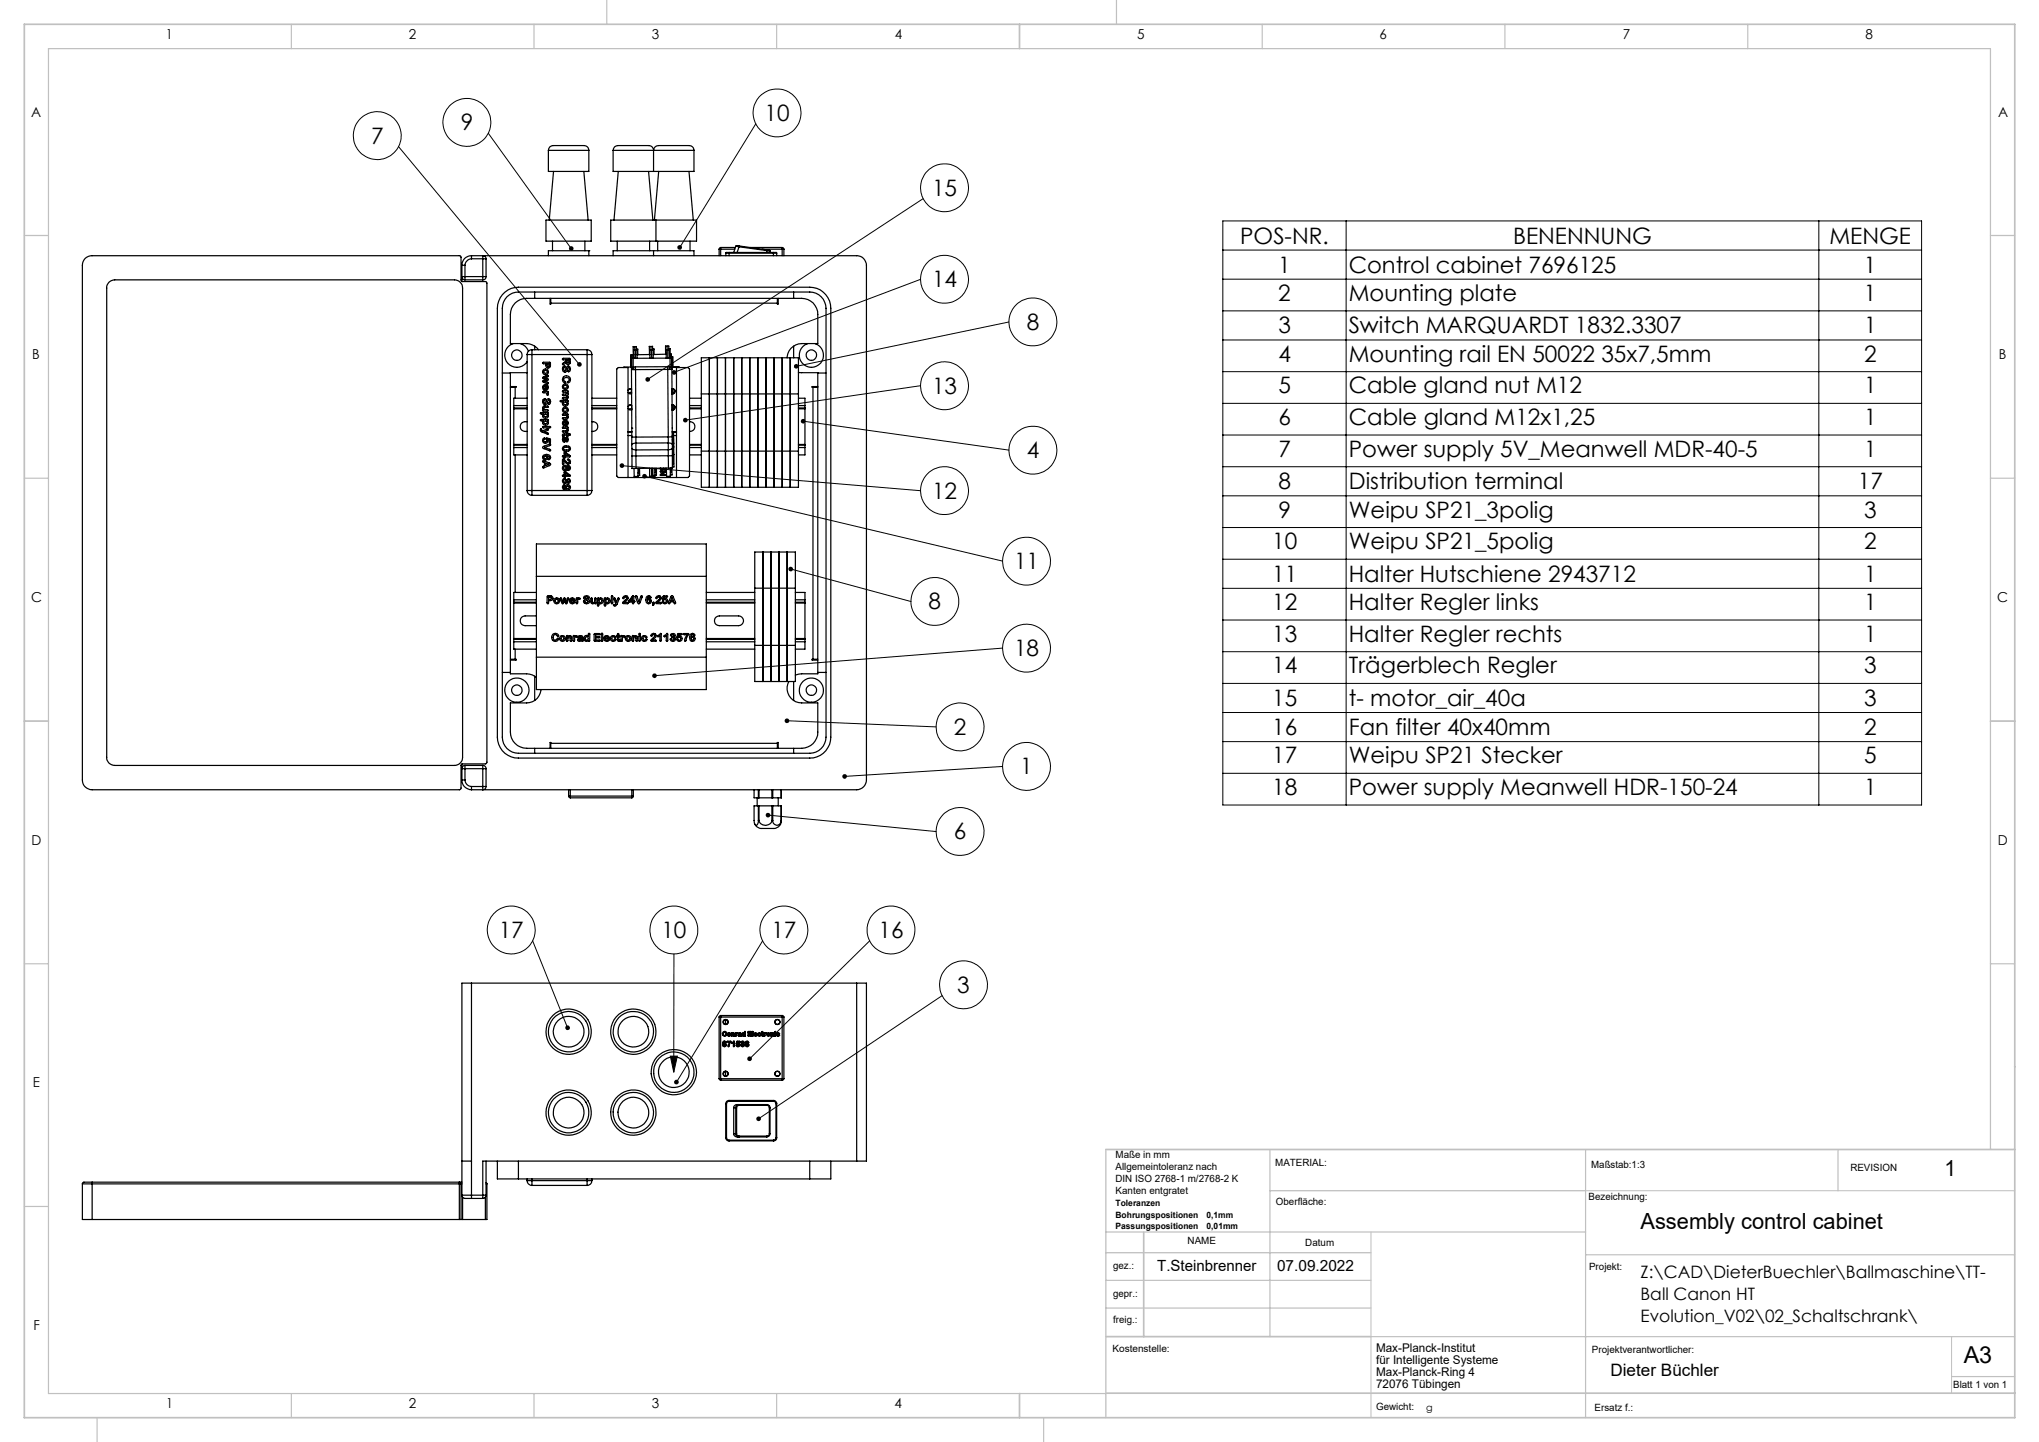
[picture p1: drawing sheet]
<svg xmlns="http://www.w3.org/2000/svg" width="420mm" height="297mm" viewBox="0 0 420 297" stroke-linecap="round" stroke-linejoin="round" font-family="sans-serif">
<path d="M282.4 253.7v38.3M326.6 245.2h88.4M402 275.3v11.6" fill="none" stroke="#c0c0c0" stroke-width=".21"/>
<g fill="none" stroke="#c0c0c0" stroke-width=".25">
<path d="M125 0v5M230 0v5M60 5v5M110 5v5M160 5v5M260 5v5M310 5v5M360 5v5M5 48.5h5M410 48.5h5M5 98.5h5M410 98.5h5"/>
<path d="M5 198.5h5M410 198.5h5M227.8 236.7v55.3M261.6 236.7v38.6M326.6 236.7v55.3M378.6 236.7v8.5M410 236.7v-226.7h-400v277h217.8M5 248.5h5M227.8 258h54.6M227.8 253.7h98.8M261.6 245.2h65M326.6 258.4h88.4"/>
<path d="M227.8 269.4h54.6M227.8 263.7h54.6M282.4 275.3h132.6M20 292v5M60 287v5M110 287v5M160 287v5M215 292v5M402 283.5h13"/>
</g>
<path d="M5 5h410v287h-410zM210 5v5M5 148.5h5M410 148.5h5M227.8 236.7h187.2M235.6 253.7v21.6M227.8 275.3h54.6M210 287v5M227.9 286.9h187.2" fill="none" stroke="#c0c0c0" stroke-width=".35"/>
<g fill="none" stroke="#000" stroke-width=".25">
<path d="M113 31a1.14 1.14 0 0 1 1.4-1h4.9a1.58 1.58 0 0 1 2 .8v.2M113 31v4.3h8.3v-4.3M113 31h8.3M114 35.3l-.9 10M120.3 35.3l.8 10M126.3 31a1.15 1.15 0 0 1 1.5-1h4.8a1.6 1.6 0 0 1 2 .8v.2M126.3 31v4.3h8.3M126.3 31h8.3M127.4 35.3l-.9 10M133.6 35.3l.9 10M134.6 31a1.22 1.22 0 0 1 1.7-1h5.2a1.1 1.1 0 0 1 1.4 1M134.6 31h8.3"/>
<path d="M134.6 31v4.3M135.7 35.3l-.9 10M141.9 35.3l.9 10M142.9 31v4.3h-8.3M17.5 53.2l.7-.4 .8-.1h75.8l.2 .2v5l.2 .1h4.9l.2 .2v98.9l-.1 .1-5.1 .2-.1 .2v4.8l-.3 .3h-75.7a1.99 1.99 0 0 1-2-2v-106.1l.1-.7zM22.4 58.1l.6-.3 .6-.2h70a1.69 1.69 0 0 1 1.7 1.7v96.7a1.69 1.69 0 0 1-1.7 1.7h-70a1.63 1.63 0 0 1-1.6-1.7v-97zM95.1 54.6h.7M95.1 54.6v3.4M95.8 57v.6M95.8 57h-.1a.29 .29 0 0 0-.4 0 .29 .29 0 0 0-.1 .4l.6 .2M95.8 57.6h3.6M95.8 54.6v2.4"/>
<path d="M95.8 57h3.6M97.1 52.7a1.93 1.93 0 0 0-2 1.9M97.1 52.7v.6M97.1 53.3a1.46 1.46 0 0 0-1.3 1.3M97.1 52.7h79.4a1.99 1.99 0 0 1 2 1.9v106.1a2.05 2.05 0 0 1-2 2h-79.4M97.1 53.3h2.3M99.4 53.3v-.1a.29 .29 0 0 1 0-.4 .29 .29 0 0 1 .4 0l.3 .5M99.4 57h.7M99.4 57v.6M99.4 53.3h.7M99.4 53.3v3.7M100.1 57a.61 .61 0 0 1-.7 .6"/>
<path d="M100.1 53.3v3.7M112.5 45.3h9.3v4.4h-9.3zM113.8 49.7v1.9M120.5 49.7v1.9M121.3 51.6h.1M121.3 51.6h-8.3v1.1M121.3 51.6v1.1M127.1 49.7v1.9M133.8 49.7v1.9M134.6 51.6h-8.3v1.1M134.6 51.6h8.3v1.1M134.6 51.6v1.1"/>
<path d="M135.1 45.3h-9.3v4.4h9.3M135.1 45.3h8.4v4.4h-8.4M135.1 45.3v4.4M135.5 49.7v1.9M142.1 49.7v1.9M148.1 51.3h.3M148.1 51.3v1.4M148.4 51v.3M148.4 51l-.3 .3M148.4 51h3M148.4 51.3v1.4M148.4 51.3h2.9"/>
<path d="M149.5 52.1h.7M149.5 52.1v.6M150.2 52h-.6l-.1 .1M150.2 52v.1M150.2 52.1v.6M150.2 52.1h9.1M150.2 52h9.1M151.6 50.7l.6 .1M151.6 50.7l-.5 1.3M152.2 50.7l-.5-.1-.1 .1M152.2 50.7v.1M152.2 50.8l5.7 .8"/>
<path d="M152.2 50.7l5.8 .8M152.2 50.8l-.4 1.2M154.5 51h6.6M157 51.3h4.1M157.9 51.6l.7 .1M157.9 51.6v.4M158 51.5l-.1 .1M158 51.5h.5l.1 .2M158.6 51.7v.3M159.3 52h.6l.1 .1M159.3 52.1h.7M159.3 52v.1"/>
<path d="M159.3 52.1v.6M160 52.1v.6M161.1 51.3h.4M161.1 51v.3M161.1 51l.4 .3M161.1 51.3v1.4M161.5 51.3v1.4M103.5 60.7a4.2 4.2 0 0 1 3.3-1.5h60a4.4 4.4 0 0 1 4.3 4.3v88.3a4.3 4.3 0 0 1-4.3 4.3h-60a4.3 4.3 0 0 1-4.4-4.3v-88.3a4.6 4.6 0 0 1 1.1-2.8zM103.5 76.8h1.6M104.4 61.1a3.3 3.3 0 0 1 2.4-1h60a3.4 3.4 0 0 1 3.3 3.4v88.3a3.4 3.4 0 0 1-3.3 3.3h-60a3.3 3.3 0 0 1-3.3-3.3v-88.3a3.4 3.4 0 0 1 .9-2.4zM105.7 70.8a2.5 2.5 0 0 0-1.2 3.9 2.5 2.5 0 0 0 4.1-.2M106.1 79.8h-1v56h1"/>
<path d="M106.1 79.8v2.2M107.2 70.8a2.28 2.28 0 0 1 1.6 1.6M108.6 73h1M108.6 73v28M108.6 76.8h-3.5v2.8h1.2v.2h-.2M109.6 72v1M109.6 72a.96 .96 0 0 0-1 1M109.6 73v28M109.6 73h11.3M109.6 72h11.3M110.1 60.1v1.4M110.1 71.3v.7"/>
<path d="M111.8 74.6l1.5 .1a.71 .71 0 0 1-.6 1.1l-.2-.2-.1-.7h-.5zM111.9 77.6l1.1-.2-.1 .2-.8 .2 .8 .2v.3l-.8 .3 .8 .2v.2l-1.1-.4v-.2l.8-.2-.8-.2zM112 79.3a.56 .56 0 0 1 .9 .2 .56 .56 0 0 1-.6 .8v-.8a.4 .4 0 0 0-.3 .3 .4 .4 0 0 0 .2 .5h-.3a.64 .64 0 0 1 .1-1zM112.1 76.4l.5-.1 .1 .4-.2 .2-.4-.1zM112.5 79.5l.2 .2v.2l-.2 .1zM112.6 74.9h.5v.5h-.4zM113.5 62.4v.2h-.2v-1.1h-4.8a3.3 3.3 0 0 0-3.4 3.3v6h3.4a3.2 3.2 0 0 1 2.4 1.2M113.5 62.4v-.9h46.6v.9M113.5 62.4h46.6M115.9 73.8l1.5 .1v1l-.6 .2-.2-.4-.7 .4v-.3l.7-.5v-.2h-.7zM116.1 77.6a.8 .8 0 0 1 1.2 0 .8 .8 0 0 1-.3 1.2l-.1-.1 .4-.5a.61 .61 0 0 0-.6-.5 .61 .61 0 0 0-.6 .5l.1 .3 .3 .2-.1 .1a.74 .74 0 0 1-.3-1.2zM116.1 75.4l.2-.1 .2 .3a.37 .37 0 0 0-.4 .3 .37 .37 0 0 0 .4 .4l.3-.8h.5a.7 .7 0 0 1-.1 1l-.1 .1a.18 .18 0 0 1-.1-.2 .18 .18 0 0 1 .2-.2l.1-.2-.2-.3-.5 .9h-.5a.74 .74 0 0 1 0-1.2z"/>
<path d="M116.8 74.1h.4l-.1 .7-.3-.1zM120.9 73h1M120.9 72v1M120.9 72a.96 .96 0 0 1 1 1M120.9 73v28M121.9 73v28M130 75.3v.3M130.1 73.8v2.2M130.1 76.1v12.1M130.1 75.6h-1.6v.1M130.1 76.1h.5M130.3 73.1h-.3l.1 2.2"/>
<path d="M130.3 73.1v.7M130.4 75.6l.2 .5M130.4 75.6l-.3 .5M130.4 73.8h-.3v2.3M130.4 73.8v1.8M130.5 72.1l.1 1.7M130.5 72.1h.4M130.6 73.1h-.3M130.6 76.1h.3M130.7 71.4h-.3l.1 1.7M130.7 71.4h.4v.7M130.7 71.4l.1 .7"/>
<path d="M130.9 75.6v.5M130.9 72.1h.3M130.9 75.6h-.5M130.9 72.1v1.7M130.9 76.1l.1 13.9M131.1 71.9h.3M131.2 72.1v1.7M131.4 71.9v1.2M133.7 71.3l.1 1.8M133.7 71.4h.4M133.9 73l-2.7 .1M134.1 71.4l.3-.1v.8"/>
<path d="M134.1 71.4v.7M134.2 72.1h.3v1.7M134.2 72.1h-.3v1.7M134.2 72.1v1.7M134.4 71.9h.3M134.7 71.9v1.1M137.2 73h-2.7M137.4 71.3h-.3v1.7M137.4 71.3h.4v.8M137.4 71.3v.8M137.5 72.1h-.3v1.7M137.5 72.1h.4v1.7"/>
<path d="M137.5 75.5v.6M137.5 76.1h.4M137.5 75.5l.5 .1M137.5 76.1h-6.6M137.5 76.1l.2 13.9M137.5 75.5l-6.6 .1M137.5 72.1v1.7M137.9 76.1h.5M138 73.8h.3M138 73.8v1.8M138 73.8h-7.6M138 71.8l.1 1.2"/>
<path d="M138 71.8l-.3 .1M138 75.6l-.1 .5M138 75.6l.4 .5M138.2 73h-.3v.8M138.2 73l.1 .8zM138.3 73.5h.2M138.3 73.8l.2 16.2M138.3 73.8l.1 2.3M138.4 75.5l.1 .1M138.4 75.6h1.5v.1M138.4 75.6h1.5M138.5 73.5l.1 2.1"/>
<path d="M138.5 73.5v2.1M144.5 73.7h20v26.7h-20zM146.1 73.7v26.7M147.8 73.7v26.7M149.4 73.7v26.7M151.1 73.7v26.7M152.8 73.7v26.7M154.4 73.7v26.7M156.1 73.7v26.7M157.8 73.7v26.7M159.5 73.7v26.7M160.1 62.4v.2h.2v-1.1h4.8a3.3 3.3 0 0 1 3.4 3.3v6h-3.4a3 3 0 0 0-3 2.9"/>
<path d="M161.1 73.7v26.7M162.8 73.7v26.7M163.5 60.1v1.4M163.5 71.3v2.4M164.5 76.7l4 .1v2.8h-1.2v.2h.2M166.3 70.8a2.52 2.52 0 0 0-1.2 3.8 2.52 2.52 0 0 0 4.1 0 2.52 2.52 0 0 0-1.3-3.8M167.5 79.8h1v56h-1M167.5 79.8v56M168.5 76.8h1.6M105.8 83.5v.5M105.8 91.7v.5M105.8 84v.2"/>
<path d="M105.8 91.5v.2M105.8 84h2.8M105.8 91.7h2.8M105.8 92.2v1.5h2.8M105.8 84.2v7.3M105.8 83.5h2.8M105.8 92.2h2.8M105.8 84.2h2.8M105.8 91.5h2.8M106.1 93.7v28.3M108.6 86.9a1.07 1.07 0 0 0-1.4 1 1.07 1.07 0 0 0 1.4 1M108.6 82h-2.8v1.5"/>
<path d="M111.3 86.5l1.6-.1a.16 .16 0 0 1 .1 .2 .16 .16 0 0 1-.3 .1 .57 .57 0 0 1-.2 .9 .57 .57 0 0 1-.7-.7l.2-.2h-.6zM111.3 85.1l1.6-.1a.16 .16 0 0 1 .1 .2 .16 .16 0 0 1-.3 .1 .56 .56 0 0 1-.3 .9 .56 .56 0 0 1-.6-.7l.2-.2h-.6zM111.3 88.4l.2-.1 .1 .3 .2 .1 1.1-.4v.3l-.8 .3 .8 .3 .1 .2h-.3l-1.2-.5-.2-.2zM111.8 92l1.5-.5v.3l-1.2 .4 1.3 .4a.16 .16 0 0 1 0 .2 .16 .16 0 0 1-.3 0l-1.3-.5zM111.8 87.8h1.5l.1 .2-1.5 .1zM111.8 80.6h1.1l-.1 .3 .2 .2-.1 .3-.2-.1v-.1a.67 .67 0 0 0-.9-.3zM111.9 82.3l.4-.2 .1 .2a.36 .36 0 0 0-.4 .4 .36 .36 0 0 0 .4 .3l.3-.7 .5-.1a.74 .74 0 0 1-.1 1.1l-.2-.2a.37 .37 0 0 0 .3-.3 .37 .37 0 0 0-.2-.4l-.2 .4a.5 .5 0 0 1-.3 .5 .5 .5 0 0 1-.6-.2l-.1-.4zM111.9 94.9l1.4 .6 .1 .2-1.6 .6v-.2l.3-.1v-.7l-.3-.1zM111.9 90.3l.3-.1 .1 .2a.34 .34 0 0 0-.3 .2 .34 .34 0 0 0 .1 .4h.2a.4 .4 0 0 0 .3-.3 .4 .4 0 0 0-.1-.4l.9 .1-.1 .9-.2-.2v-.5l-.3-.1a.56 .56 0 0 1-.6 .8 .56 .56 0 0 1-.3-1zM111.9 93.8a.94 .94 0 0 1 1.5 .4l-.2 .4-.2 .1v-.2a.24 .24 0 0 0 .2-.2 .24 .24 0 0 0-.1-.3l-.5-.1a.53 .53 0 0 1-.1 .8 .53 .53 0 0 1-.7-.2 .53 .53 0 0 1 .1-.7zM111.9 83.7h1l.1 .2-.9 .1-.1 .2 .1 .2h.7l.2 .2-1.2 .1v-.2l.2-.1-.2-.4zM111.9 84.4h.1"/>
<path d="M112.1 86.8l.6 .1a.34 .34 0 0 1-.4 .4 .34 .34 0 0 1-.2-.5zM112.4 95.4l.7 .2-.7 .3zM115.4 82.5h1.6l.1 .2-.3 .1a.53 .53 0 0 1 0 .7 .53 .53 0 0 1-.7 0 .53 .53 0 0 1 0-.7h-.6zM115.9 94.6a.87 .87 0 0 1 .9 .6 .26 .26 0 0 0 .4 .1 .26 .26 0 0 0-.1-.4l-.2-.3a.51 .51 0 0 1 .6 .6 .51 .51 0 0 1-.8 .3l-.6-.6v.7h-.2zM115.9 80.5h1.2l-.2 .2 .2 .4-.2 .4 .2 .3-.2 .4-1-.1v-.2l.9-.1v-.1l-.1-.2-.8-.1v-.2l.9-.1v-.1v-.2l-.9-.1zM115.9 85.3h1.2l-.3 .2a.49 .49 0 0 1 .1 .7l-.2 .1-.8-.1 .1-.2h.7a.27 .27 0 0 0 .1-.4 .27 .27 0 0 0-.4-.1h-.5zM115.9 87.9l1.1 .1 .1 .1-.3 .1a.49 .49 0 0 1 .1 .8l-1-.1v-.2h.8a.28 .28 0 0 0 .1-.4 .28 .28 0 0 0-.4-.1h-.5zM116 92.1a.96 .96 0 0 1 1.5 .3 .89 .89 0 0 1-.8 .6 .89 .89 0 0 1-.8-.6zM116 96l.5-.2 .2 .3a.45 .45 0 0 1 .7 0 .45 .45 0 0 1 0 .6 .45 .45 0 0 1-.7 0 .5 .5 0 0 1-.7 .2 .5 .5 0 0 1-.1-.7zM116 98.7l.3-.2 .1 .1-.3 .3a.3 .3 0 0 0 .3 .4 .3 .3 0 0 0 .2-.4h.2a.24 .24 0 0 0 .1 .3 .24 .24 0 0 0 .3 0 .24 .24 0 0 0 0-.4l-.2-.1 .1-.1 .3 .2v.6l-.3 .2-.3-.2a.53 .53 0 0 1-.8 0 .53 .53 0 0 1 0-.7zM116 90.1l.2-.1 .1 .2a.28 .28 0 0 0-.2 .3 .28 .28 0 0 0 .1 .3l.3-.6 .2-.2a.52 .52 0 0 1 .4 .5 .52 .52 0 0 1-.4 .5l.1-.7-.4 .7h-.3a.64 .64 0 0 1-.1-.9zM116.1 99.9l.2 .1-.2 .5 .5 .1a.54 .54 0 0 1 .2-.7 .54 .54 0 0 1 .7 .2 .54 .54 0 0 1-.3 .8l-.5 .1a.63 .63 0 0 1-.7-.3 .63 .63 0 0 1 .1-.8z"/>
<path d="M116.1 86.7a.57 .57 0 0 1 .9 .2 .57 .57 0 0 1-.6 .7v-.7a.4 .4 0 0 0-.3 .3 .4 .4 0 0 0 .2 .4h-.3a.64 .64 0 0 1 .1-.9zM116.1 92.2l1-.1 .2 .3a.78 .78 0 0 1-1.2 0zM116.2 84.2h.5l.1 .3-.3 .2h-.3l-.1-.3zM116.2 97.2l.3-.1 .9 .8v.2h-.9l-.2 .3-.1-.3h-.3v-.2h.3zM116.2 93.1h.3l.8 .7 .2 .2-1 .2-.2 .2-.1-.3h-.3v-.2l.3-.1zM116.5 93.4l.6 .4h-.6zM116.5 94.1v.1M116.5 97.4l.6 .5h-.6zM116.6 86.9l.2 .2-.1 .3h-.1zM116.8 89.3l.1-.1 .2 .1M116.8 89.4h-.8a.35 .35 0 0 0 0 .6l.1-.4h.7l.1 .3a.32 .32 0 0 1 .5-.3l.1-.2h-.4M116.8 89.3v.1"/>
<path d="M116.9 80.7h.1M117.1 89.3v.1M121.9 86.9a1.02 1.02 0 0 1 1.2 1 1.02 1.02 0 0 1-1.2 1M121.9 84h5.1M121.9 91.7h5.1M121.9 93.7h5.1M121.9 82h5.1M121.9 83.5h5.1M121.9 92.2h5.1M121.9 84.2h5.1M121.9 91.5h5.1M129.4 80.8a.51 .51 0 0 0 .7 .3"/>
<path d="M129.4 88.9h.7M129.4 89.7h.7M129.4 89h.8M129.4 98.4v-22.7h-2l-.4 .3v22l.4 .4h14.3l.3-.4v-22l-.3-.3h-2.4v22.7M129.5 80.2l.6-.1a.54 .54 0 0 0-.7 .3zM130.1 80.1v1M130.1 83.5v-.1a.52 .52 0 0 0-.7 .3M130.1 83.5v.9a.54 .54 0 0 1-.7-.3M130.1 80.9h-.5l-.1 .1M130.1 83.5a.52 .52 0 0 0-.7 .3M130.1 91.6l.1 .8M130.1 90h.9"/>
<path d="M130.1 90v1.6M130.1 88.2h.1M130.1 84.2l-.6 .1M130.1 88.2v1.8M130.2 92.4l.2 .2 .6 .1M130.2 92.4v1.5M130.2 95.8v.7h.8M130.2 93.9v1.8M130.6 96.5v1.6h.8v-1.6M130.7 98.1v.3M131 91.3l-.6 .1-.3 .2M131 91.3v1.4"/>
<path d="M131 90v1.3M131 92.7v1.2M131 93.9h-.8M131 93.9v2.6M131.6 96.4v1h-.2M131.7 96.4l.1 1.5h-.4M133.8 96.4v1.7h.4v-1.7M134.2 97.9h.3M134.4 96.4v1h-.2M134.5 96.4v1.7h.4v-1.7M135 96.4v.9h-.1M135.2 96.4v1.5h-.4"/>
<path d="M136 96.4a.39 .39 0 0 0 .3 .4 .39 .39 0 0 0 .5-.3M136 97h1.1v.3l-.7 .5h.7l.1 .1h-1.2l.1-.3 .7-.4h-.7zM136.1 96.4l.3 .2 .2-.2M137 96.4l.1 .4 .1-.4M137.3 96.4v1.7h.8M137.7 91.2v1.4M137.7 91.2l.6 .1 .2 .2M137.7 90v1.2M137.7 93.9h.8M137.7 92.6v1.3M137.7 91.2l-6.7 .1M137.7 92.6l-6.7 .1"/>
<path d="M137.7 90h-6.7M137.7 93.9h-6.7M137.7 93.9v2.5M137.7 96.4h.8M137.7 96.4l-6.7 .1M138.1 96.4l-.1 2M138.2 96.4l.1 .9h-.2M138.4 96.4v1.4h-.3M138.4 80.1h.1a.49 .49 0 0 1 .6 .5M138.4 83.4l.5 .2 .2 .3M138.4 83.4h.1a.49 .49 0 0 1 .6 .6M138.5 90h-.8"/>
<path d="M138.5 90v1.5M138.5 89.7h.2M138.5 90.6l.1 .1M138.5 83.4v1.1M138.5 88.9h.8M138.5 89h.8M138.5 96.2h.3M138.5 95.6h.1M138.5 92.3l-.2 .2-.6 .1M138.5 91.5v.8M138.5 92.3v1.6M138.5 93.6h.3"/>
<path d="M138.5 93.9v1.8M138.5 95.8v.7M138.5 89l.1 1.7M138.6 90.7v.8M138.6 91.5v3.4M138.6 91.1l.2 .2M138.6 91.5l-.1 .1M138.6 80.9l.3 .1M138.6 80.1v1M138.6 95v.7M138.7 84.2l.2 .1M138.7 83.5v1"/>
<path d="M138.7 89.7l.1 1.6M138.7 89v.7M138.7 89.7h.6M138.8 91.3v.7M138.8 92v1.6M138.8 92l-.2 .2M138.8 93.6v1.8M138.8 95.5v.7M139.1 80.6a.51 .51 0 0 1-.7 .5M139.1 83.9a.51 .51 0 0 1-.7 .6M139.1 80.6l-.2-.3-.5-.2v1M142 86.9a1.01 1.01 0 0 1 1.1 1 1.01 1.01 0 0 1-1.1 1"/>
<path d="M142 84h2.5M142 91.7h2.5M142 93.7h2.5M142 82h2.5M142 83.5h2.5M142 92.2h2.5M142 84.2h2.5M142 91.5h2.5M144.5 81.1h20M144.5 92.9h20M164.5 84h1.3M164.5 91.7h1.3"/>
<path d="M164.5 82h1.3v1.5M164.5 83.5h1.3M164.5 92.2h1.3M164.5 84.2h1.3M164.5 91.5h1.3M165.8 83.5v.5M165.8 91.7v.5M165.8 84v.2M165.8 91.5v.2M165.8 92.2v1.5h-1.3M165.8 84.2v7.3M108.6 101h1"/>
<path d="M108.6 101a.96 .96 0 0 0 1 1M109.6 101v1M109.6 101h11.3M109.6 102h11.3M110.5 118.7h35M110.5 112h35v30h-35zM120.9 101h1M120.9 101v1M121.9 101a.96 .96 0 0 1-1 1M155.5 113.7h8.3v26.7h-8.3zM157.2 113.7v26.7M158.8 113.7v26.7"/>
<path d="M160.5 113.7v26.7M162.1 113.7v26.7M103.5 138.5h1.6M105.8 131.7v.5M105.8 123.5v.5M105.8 124v.2M105.8 131.5v.2M105.8 124h4.7M105.8 124.2v7.3M105.8 132.2v1.5h4.7M105.8 131.7h4.7M105.8 132.2h4.7"/>
<path d="M105.8 123.5h4.7M105.8 124.2h4.7M105.8 131.5h4.7M106.1 135.8h.2v.2h-1.2v2.8h3.4a2.94 2.94 0 0 1 2 .8M106.1 133.7v2.1M110.1 139.3v5M110.5 126.9h-2.3a1.01 1.01 0 0 0-1 1 1.01 1.01 0 0 0 1 1h2.3M110.5 135.4h35M110.5 122h-4.7v1.5M112.7 122.8l.6-.1a.5 .5 0 0 1 .6 .3 .5 .5 0 0 1-.2 .6l-.7 .1v.6h-.3zM113 123h.2a.25 .25 0 0 1 .4 .1 .25 .25 0 0 1-.1 .3l-.5 .1zM113.9 130.6a.6 .6 0 0 1 .7-.2 .6 .6 0 0 1 .4 .7h-.1a.47 .47 0 0 0-.4-.4 .47 .47 0 0 0-.5 .2 .65 .65 0 0 0 .4 1l.3-.1 .2-.4 .1 .1a.72 .72 0 0 1-.8 .6 .72 .72 0 0 1-.6-.8z"/>
<path d="M114.4 123.5l.3-.1 .2 .1-.1 .6-.3-.1zM115.5 123.2h.1l.3 .8 .2-.8h.3l.2 .8 .3-.8h.2v.2l-.3 .9h-.3l-.2-.8-.3 .8h-.2zM116.7 130.9h.2v.2a.46 .46 0 0 1 .5-.2 .46 .46 0 0 1 .4 .4l-.1 .8-.2-.1-.1-.8-.1-.1-.3 .2-.2 .8-.1-.2zM117.5 123.3a.52 .52 0 0 1 .6-.1 .52 .52 0 0 1 .3 .6h-.8a.42 .42 0 0 0 .3 .3 .42 .42 0 0 0 .5-.2v.1a.62 .62 0 0 1-.9 .2 .62 .62 0 0 1 0-.9zM117.7 123.5l.3-.1 .1 .2h-.5zM118.1 130.9h.1l.2 .2 .1-.2 .4 .1-.1 .2h-.4l-.2 .9-.2-.2zM118.7 123.2h.3v.1l.2-.1 .3 .1-.4 .2-.2 .9-.2-.2zM119.1 131.1l.1-.2a.56 .56 0 0 1 .9 .3l-.1 .9-.2-.2-.5 .2-.2-.1a.46 .46 0 0 1 0-.5 .46 .46 0 0 1 .6-.1l.1-.1a.3 .3 0 0 0-.3-.2 .3 .3 0 0 0-.3 .2h-.2zM119.3 131.7l.5-.2-.2 .4h-.3zM120.3 122.8l.5-.1a.45 .45 0 0 1 .6 .5h-.2a.34 .34 0 0 0-.3-.3 .34 .34 0 0 0-.4 .3l.4 .1a.52 .52 0 0 1 .5 .4 .52 .52 0 0 1-.2 .6 .69 .69 0 0 1-1-.4l.1-.2a.42 .42 0 0 0 .4 .4 .42 .42 0 0 0 .4-.3l-.7-.4-.2-.3zM120.4 131a.48 .48 0 0 1 .8 .1v-.6h.2v1.6l-.2-.2a.47 .47 0 0 1-.8 0zM120.7 131.2h.3l.1 .2-.1 .4-.2 .1-.2-.2z"/>
<path d="M121.7 123.2h.3v.8l.2 .1 .2-.1 .1-.8h.3v1l-.2 .2-.1-.3-.2 .2a.4 .4 0 0 1-.4 0 .4 .4 0 0 1-.2-.4zM122.4 130.6h1.2l-.2 .1h-.7v.4l.8 .1v.2h-.8v.4h.8v.3l-1.1-.1zM122.5 124.1v.1M123.1 123.2h.2l.1 .2a.53 .53 0 0 1 .7 0 .53 .53 0 0 1 0 .7 .53 .53 0 0 1-.7 0l-.1 .6-.2 .1zM123.5 123.4h.2a.38 .38 0 0 1 .2 .4 .38 .38 0 0 1-.4 .3l-.1-.3zM123.9 130.5h.2v1.5l-.1 .1-.1-.1zM124.5 123.2h.2l.1 .2a.53 .53 0 0 1 .7 0 .53 .53 0 0 1 0 .7 .53 .53 0 0 1-.7 0v.6l-.2 .1zM124.6 131a.52 .52 0 0 1 .6-.1 .52 .52 0 0 1 .2 .6h-.7a.5 .5 0 0 0 .8 .2v.1a.61 .61 0 0 1-.9 .2 .61 .61 0 0 1 0-1zM124.7 131.2l.4-.1 .1 .3h-.5zM124.9 123.4h.2a.38 .38 0 0 1 .2 .4 .38 .38 0 0 1-.3 .3l-.2-.3zM125.9 131a.45 .45 0 0 1 .6-.1 .45 .45 0 0 1 .3 .5l-.5-.3-.1 .1-.2 .3a.36 .36 0 0 0 .3 .4 .36 .36 0 0 0 .4-.3l.2 .1a.6 .6 0 0 1-1 .3 .6 .6 0 0 1 0-1zM126 122.7l.2 .2-.1 1.5-.2-.2z"/>
<path d="M126.5 123.2h.2l.3 .8 .3-.8a.16 .16 0 0 1 .2 0 .16 .16 0 0 1 0 .2l-.4 1.1a.43 .43 0 0 1-.3 .3 .43 .43 0 0 1-.4-.1l.4-.2v-.1zM126.5 124.6h.1M127.2 130.5h.2l.1 .4 .2 .1-.2 .2v.6l.3 .1-.1 .2-.5-.1v-.9h-.2l.2-.2zM128 130.9h.2v.2l.2-.2 .3 .1v.2h-.2a.65 .65 0 0 0-.3 .8h-.3zM128.4 122.9a.54 .54 0 0 1 .8-.1 .54 .54 0 0 1-.1 .9l-.4 .4h.7v.2h-1a.55 .55 0 0 1 .4-.7l.2-.2a.27 .27 0 0 0 0-.4 .27 .27 0 0 0-.4 0l-.2 .3zM130.3 122.8h.2l.1 1h.2l-.3 .2v.4l-.2-.1v-.3h-.7l-.1-.2zM130.3 130.9h.2v.2a.48 .48 0 0 1 .7 0v1l-.2-.2v-.7l-.3-.1-.2 .2v.6l-.1 .2-.2-.2zM130.3 123.1v.7h-.5zM130.9 122.8l.3-.1 .4 1.3 .4-1.3 .3 .1-.6 1.6-.3-.2zM131.7 130.9l.2 .1v.9l-.2 .2-.1-.2zM132.3 131a.47 .47 0 0 1 .6-.2 .47 .47 0 0 1 .3 .6l-.5-.3-.2 .2-.1 .2a.36 .36 0 0 0 .3 .4 .36 .36 0 0 0 .4-.3l.2 .1a.61 .61 0 0 1-.9 .3 .61 .61 0 0 1-.1-1zM133.3 122.8l.5-.1 .3 .4-.2 .1a.25 .25 0 0 0-.2-.3 .25 .25 0 0 0-.3 .1l-.1 .5a.52 .52 0 0 1 .9 .3 .52 .52 0 0 1-.8 .5l-.2-.1a1.12 1.12 0 0 1 .1-1.4z"/>
<path d="M134.1 130.7a.55 .55 0 0 1 .8-.2 .55 .55 0 0 1 .2 .7l-.7 .6h.7v.3h-.9a.54 .54 0 0 1 .4-.8l.2-.2a.25 .25 0 0 0 0-.4 .25 .25 0 0 0-.4 .1l-.2 .3zM134.4 124.1a.25 .25 0 0 1 .4 .2 .25 .25 0 0 1-.4 .3l.2-.2zM135.2 122.9a.54 .54 0 0 1 .8-.1 .54 .54 0 0 1-.1 .9l-.4 .4h.7v.2h-1a.54 .54 0 0 1 .4-.7l.2-.2a.27 .27 0 0 0 0-.4 .27 .27 0 0 0-.4 0l-.2 .3zM135.4 130.9l.6-.4h.2l-.1 1.6-.2-.1v-1.1l-.4 .3zM136.6 122.8h.9l-.1 .2h-.6v.3a.54 .54 0 0 1 .7 .4 .54 .54 0 0 1-.4 .7 .54 .54 0 0 1-.6-.5l.1-.1a.32 .32 0 0 0 .4 .4 .32 .32 0 0 0 .2-.5 .32 .32 0 0 0-.5-.1l-.2-.1zM136.8 130.9l.6-.4h.1v1.6l-.3-.2 .1-1-.4 .3zM138.2 130.6l.1-.1a.5 .5 0 0 1 .8 .4l-.2 .3a.5 .5 0 0 1 0 .9 .5 .5 0 0 1-.8-.6l.3 .3a.3 .3 0 0 0 .5-.3 .3 .3 0 0 0-.5-.2v-.2a.25 .25 0 0 0 .3-.1 .25 .25 0 0 0 0-.3l-.6 .2zM138.3 122.8h.3l.6 1.3-.1 .3h-.2l-.2-.4h-.6l-.2 .4-.2-.2zM138.4 123l.3 .7h-.5zM139.6 130.6h.9l-.2 .1h-.5l-.1 .4a.53 .53 0 0 1 .8 .3 .53 .53 0 0 1-.4 .7 .53 .53 0 0 1-.6-.5h.1a.34 .34 0 0 0 .2 .3 .34 .34 0 0 0 .4-.1v-.3a.4 .4 0 0 0-.3-.3 .4 .4 0 0 0-.4 .2l-.1-.1zM140.8 130.5h1l.1 .1-.6 1.4h-.3a1.63 1.63 0 0 1 .5-1.3h-.7zM142.2 130.6l.6-.1 .3 .3-.2 .1a.24 .24 0 0 0-.2-.2 .24 .24 0 0 0-.2 .1l-.2 .4a.53 .53 0 0 1 .8 .1 .53 .53 0 0 1-.1 .8 .53 .53 0 0 1-.8-.1 1.17 1.17 0 0 1 0-1.4z"/>
<path d="M145.5 124h10M145.5 131.7h10M145.5 122h10M145.5 133.7h10M145.5 132.2h10M145.5 123.5h10M145.5 124.2h10M145.5 131.5h10M147.5 127.1l.7-.2h4a1.01 1.01 0 0 1 1 1 1.01 1.01 0 0 1-1 1h-4a1 1 0 0 1-1-.7 1 1 0 0 1 .3-1.1zM155.5 132.9h8.3M155.5 121.1h8.3M163.8 124h2"/>
<path d="M163.8 122h2v1.5M163.8 131.7h2M163.8 132.2h2M163.8 123.5h2M163.8 124.2h2M163.8 131.5h2M165.8 131.7v.5M165.8 123.5v.5M165.8 124v.2M165.8 131.5v.2M165.8 124.2v7.3M165.8 132.2v1.5h-2"/>
<path d="M167.5 135.8h-.2v.2h1.2v2.8h-3.4l-1.3 .3M168.5 138.5h1.6M95.1 157.4v3.3M95.8 157.7v.6M95.8 157.7a.48 .48 0 0 0-.6 .6h.6M95.8 157.7h3.6M95.8 158.3v2.4M95.8 158.3h3.6M99.4 157.7v.6M99.4 157.7a.66 .66 0 0 1 .7 .6M99.4 158.3h.7M99.4 158.3v3.7"/>
<path d="M100.1 158.3v3.7M110.1 154.1v1M111.4 142a2.95 2.95 0 0 1-2.9 2.8h-3.4v6a3.4 3.4 0 0 0 3.4 3.3h4.8v-1.2h.2v.2M113.5 153.1v1h46.6v-1M113.5 153.1h46.6M162.5 140.4a3 3 0 0 0 2.6 4.4h3.4v6a3.3 3.3 0 0 1-3.4 3.3h-4.8v-1.2h-.2v.2M163.5 140.4v3.9M163.5 154.1v1M95.1 160.7h.7M95.1 160.7a1.99 1.99 0 0 0 2 2M95.8 160.7a1.39 1.39 0 0 0 1.3 1.3M97.1 162v.7"/>
<path d="M97.1 162h2.3M99.4 162v.1a.31 .31 0 0 0 0 .3 .31 .31 0 0 0 .2 .2l.3-.1 .2-.5M99.4 162h.7M117.1 164h.4M117.1 164l.4 .3M117.1 162.7v1.3M117.5 164v.3M117.5 162.7v1.3M117.5 164h12.6M117.5 164.3h12.6M130.1 164v.3M130.1 164h.4"/>
<path d="M130.1 162.7v1.3M130.5 164l-.1 .2-.3 .1M130.5 162.7v1.3M155.3 162.7v1.6h.9M156 164.3v1.7M156.2 166h-.9l.1 3.3a.55 .55 0 0 0 .5 .7l.2-.5 .1-.5M156.2 169h.2M156.2 166h.2M156.2 164.3h.2M156.2 162.7v1.6M156.2 166v3M156.4 169a1.37 1.37 0 0 0 1.3 1 1.37 1.37 0 0 0 1.3-1"/>
<path d="M156.4 164.3h2.6M156.4 166h2.6M156.4 162.7v1.6M156.4 166v3M159 169h.2M159 164.3h.2M159 166h.2M159 162.7v1.6M159 166v3M159.2 169a.87 .87 0 0 0 .8 1 .87 .87 0 0 0 .9-1M159.2 164.3h1.7M159.2 166h1.7"/>
<path d="M159.2 162.7v1.6M159.2 166v3M160.3 164.3v1.7M160.9 169h.1M160.9 164.3h.1M160.9 166h.1M160.9 162.7v1.6M160.9 166v3M160.9 169a1.85 1.85 0 0 1-2.4 1.6h-1.1a1.72 1.72 0 0 1-1.9-.9M97.1 202.5h-2v43.7M97.1 202.5v43.7M97.1 202.5h79.4"/>
<path d="M148.1 209.5h.3M148.1 209.5v12.7M148.4 209.2l-.3 .3M148.4 209.2v.3M148.4 209.5v12.7M148.4 209.5h12.7M148.4 209.2h12.7M149 212.5a.35 .35 0 0 1 .4-.1 .35 .35 0 0 1 .2 .4h-.1a.27 .27 0 0 0-.2-.2 .27 .27 0 0 0-.3 .1v.2a.33 .33 0 0 0 .3 .3 .33 .33 0 0 0 .3-.2 .47 .47 0 0 1-.7 .3 .47 .47 0 0 1 .1-.8zM149 214.5a.33 .33 0 0 1 .5 0 .33 .33 0 0 1-.1 .5 .34 .34 0 0 1 .1 .5 .34 .34 0 0 1-.5 0l-.2-.1 .2-.4-.1-.2zM149.4 210v1M149.8 214.5h.8l-.4 .7a.21 .21 0 0 1 0 .3 .21 .21 0 0 1-.2 0l.3-.9h-.5zM150.7 212.7l.6 .1-.1 .6-.2-.6-.2 .2v.4h-.1z"/>
<path d="M150.7 214.8l.5-.4 .1 .1-.1 1.1-.1-.1v-.7l-.3 .1zM151.6 212.7l.1 .1 .1-.1 .2 .1-.3 .1-.1 .5h-.1zM151.8 214.5h.6l-.1 .1h-.4v.3a.38 .38 0 0 1 .5 .2 .38 .38 0 0 1-.3 .5 .38 .38 0 0 1-.4-.4l.1 .1a.24 .24 0 0 0 .4 0 .24 .24 0 0 0-.1-.4 .24 .24 0 0 0-.3 .2l-.1-.2zM152.1 212.8h.1a.46 .46 0 0 1 .4 .1 .46 .46 0 0 1 .1 .5h-.6a.3 .3 0 0 1 .1-.4 .3 .3 0 0 1 .3 0l-.1-.2-.3 .2zM152.2 213.2l.3-.1-.1 .2zM152.5 213.1h.1M152.6 214.6l.5-.1 .2 .1-.1 .3a.35 .35 0 0 1-.1 .7 .35 .35 0 0 1-.5-.4l.2 .2a.22 .22 0 0 0 .3-.2 .22 .22 0 0 0-.3-.2l.2-.1a.16 .16 0 0 0 .1-.2 .16 .16 0 0 0-.2-.1l-.1 .2zM152.9 212.8l.2-.1 .3 .1v-.3l.1-.1v1l-.6-.1zM153.4 213.3h.1M153.6 214.6l.5-.1 .1 .2-.1 .2a.35 .35 0 0 1 .2 .5 .35 .35 0 0 1-.5 .2 .35 .35 0 0 1-.2-.4l.1 .2a.2 .2 0 0 0 .3-.1 .2 .2 0 0 0 0-.2 .2 .2 0 0 0-.3-.1v-.1a.18 .18 0 0 0 .3-.1 .18 .18 0 0 0-.2-.2l-.1 .2zM154.1 212.5h.7l-.1 .1h-.5v.2l.5 .1v.1h-.5v.3h.5l.1 .1h-.7zM155 212.4l.1 .1v.9l-.2-.1z"/>
<path d="M155.3 212.9a.31 .31 0 0 1 .4-.2 .31 .31 0 0 1 .2 .4h-.5a.22 .22 0 0 0 .2 .2 .22 .22 0 0 0 .3-.1v.1a.36 .36 0 0 1-.5 .1 .36 .36 0 0 1-.1-.5zM155.5 212.9l.2-.1 .1 .2h-.4zM156.2 212.8a.29 .29 0 0 1 .3-.1 .29 .29 0 0 1 .2 .3l-.3-.2-.2 .3 .2 .2 .3-.1a.36 .36 0 0 1-.5 .2 .36 .36 0 0 1 0-.6zM157 212.5l.3 .3-.2 .1 .1 .5h-.2l-.2-.6zM157.1 212.9h.1M157.4 212.7l.5 .1-.3 .1-.1 .5-.1-.1zM158.8 212.7l.6 .1-.1 .6-.2-.6-.1 .1-.1 .5h-.1zM159.6 212.5l.2 .1zM159.7 212.7v.7h-.1zM160.1 212.8a.25 .25 0 0 1 .3-.1 .25 .25 0 0 1 .1 .3l-.2-.2a.24 .24 0 0 0-.2 .3 .24 .24 0 0 0 .2 .2l.3-.1a.35 .35 0 0 1-.6 .2 .35 .35 0 0 1 .1-.6zM161.1 209.2v.3M161.1 209.2l.4 .3"/>
<path d="M161.1 209.5h.4M161.1 209.5v12.7M161.5 209.5v12.7M176.5 202.5h2v36.6h-2M176.5 202.5v36.6M95.1 239.1h2M100.1 239.1v7.1M102.4 239.1v3.7h4.4M106.8 239.1v3.7M148.1 222.2h.3M148.1 222.2l.3 .3M148.4 222.2v.3"/>
<path d="M148.4 222.2h12.7M148.4 222.5h12.7M149.4 220.7v.9M149.5 227.3h.1M149.5 234.3h.1M149.5 234.3a.61 .61 0 0 0 .7 .7M149.5 227.3v7M149.6 234.3l.1 .2 .5 .3M149.6 227.3v7M150.2 226.8l-.3 .1-.3 .4M150.2 226.7a.66 .66 0 0 0-.7 .6M150.2 226.7v.1"/>
<path d="M150.2 234.8v.2M150.2 226.8h9.1M150.2 226.7h9.1M150.2 234.8h9.1M150.2 235h9.1M151.1 233.5a.66 .66 0 0 0 .7 .7h6.1M151.1 228.2v5.3M151.1 228.2h.5M151.1 233.5h.5M151.6 228.2h.1M151.6 233.5h.1M151.6 233.5a.5 .5 0 0 0 .6 .6v-.1"/>
<path d="M151.6 228.2v5.3M151.7 233.5l.2 .4 .3 .1M151.7 228.2v5.3M152.2 227.6l-.4 .3-.1 .3M152.2 227.6a.53 .53 0 0 0-.6 .6M152.2 227.6h5.8M152.2 234h5.8M157.9 227.5l.1 .1M157.9 227.5h-6.1a.66 .66 0 0 0-.7 .7M157.9 227.5h.2a.61 .61 0 0 1 .5 .7M158 227.6l.4 .3 .1 .3M158 234l-.1 .2"/>
<path d="M158.5 233.5l-.1 .3-.4 .2M158.5 228.2h.1M158.5 233.5h.1M158.5 228.2v5.3M158.6 233.5a.66 .66 0 0 1-.7 .7M158.6 228.2v5.3M159.3 226.8l.3 .1 .2 .4M159.3 226.7v.1M159.3 226.7a.66 .66 0 0 1 .7 .6M159.3 234.8v.2M159.8 227.3h.2M159.8 234.3h.2"/>
<path d="M159.8 234.3v.2l-.5 .3M159.8 227.3v7M160 234.3a.61 .61 0 0 1-.7 .7M160 227.3v7M161.1 222.2h.4M161.1 222.2v.3M161.5 222.2l-.4 .3M166.8 239.1v3.7M171.1 239.1v3.7h-4.3M176.5 239.1h-77.1v7.1M17 243.8h2M17 243.8v7.4h2"/>
<path d="M19 243.5v.3M19 243.5h-1.8l-.2 .3M19 243.8h75.6M19 243.5h75.6M19 243.8v7.4M19 251.2h75.6M94.6 243.5v.3M94.6 243.5l.4 .3M94.6 243.8h.4M94.6 251.2h.4M94.6 243.5h.5M94.6 243.8v7.4"/>
<path d="M95 251.2h.3M95 243.8h.1M95 243.8v7.4M95.1 246.2h2M95.1 246.2a1.09 1.09 0 0 0 1.5 .6h.5M95.3 246.6v4.6M95.3 251.2h4.7M97.1 246.2v.6M97.1 246.2h2.3M97.1 246.8h2.3M99.4 246.2h.7M99.4 246.2v.6"/>
<path d="M100 246.6v4.6M100.1 243.6l.2 .2M100.1 246.2a.66 .66 0 0 1-.7 .6M100.1 243.8h.2M100.3 243.8v7.4h-.3M106.8 242.8h60M108.6 243.2h1M108.6 243.2a.96 .96 0 0 0 1 1M108.6 242.8v.4M109.6 243.2v1M109.6 242.8v.4M109.6 243.2h11.3"/>
<path d="M109.6 244.2h11.3M120.9 243.2h1M120.9 243.2v1M120.9 242.8v.4M121.9 243.2a.96 .96 0 0 1-1 1M121.9 242.8v.4"/>
<circle cx="106.5" cy="73.1" r="1.07"/>
<circle cx="112.4" cy="76.6" r=".61"/>
<circle cx="116.4" cy="79.7" r=".61"/>
<circle cx="116.5" cy="79.7" r=".36"/>
<circle cx="167.1" cy="73.1" r="1.08"/>
<circle cx="112.3" cy="94.2" r=".31"/>
<circle cx="112.3" cy="85.6" r=".33"/>
<circle cx="116.3" cy="96.4" r=".29"/>
<circle cx="116.4" cy="83" r=".34"/>
<circle cx="116.5" cy="84.4" r=".62"/>
<circle cx="117.1" cy="96.4" r=".24"/>
<circle cx="116.9" cy="100.4" r=".27"/>
<circle cx="114.7" cy="123.8" r=".61"/>
<circle cx="115.9" cy="131.5" r=".61"/>
<circle cx="115.9" cy="131.5" r=".34"/>
<circle cx="129.4" cy="131.5" r=".61"/>
<circle cx="129.5" cy="131.5" r=".34"/>
<circle cx="131.8" cy="130.6" r=".16"/>
<circle cx="133.6" cy="123.8" r=".29"/>
<circle cx="142.6" cy="131.5" r=".28"/>
<circle cx="106.5" cy="142.2" r="1.07"/>
<circle cx="106.5" cy="142.1" r="2.5"/>
<circle cx="167.1" cy="142.1" r="1.08"/>
<circle cx="167.1" cy="142.1" r="2.49"/>
<circle cx="117.1" cy="212.5" r="3.2"/>
<circle cx="117.1" cy="212.5" r="4.2"/>
<circle cx="117.1" cy="212.5" r="4.7"/>
<circle cx="130.5" cy="212.5" r="4.7"/>
<circle cx="130.5" cy="212.5" r="3.2"/>
<circle cx="130.5" cy="212.5" r="4.2"/>
<circle cx="149.2" cy="214.7" r=".16"/>
<circle cx="149.2" cy="215.2" r=".19"/>
<circle cx="149.5" cy="210.5" r=".54"/>
<circle cx="149.5" cy="210.5" r=".5"/>
<circle cx="150.2" cy="213.1" r=".37"/>
<circle cx="150.2" cy="213.1" r=".21"/>
<circle cx="153.1" cy="213" r=".22"/>
<circle cx="158.3" cy="213.1" r=".36"/>
<circle cx="158.3" cy="213" r=".22"/>
<circle cx="160.1" cy="210.5" r=".54"/>
<circle cx="160.1" cy="210.5" r=".5"/>
<circle cx="117.1" cy="229.2" r="4.7"/>
<circle cx="117.1" cy="229.2" r="4.2"/>
<circle cx="117.1" cy="229.2" r="3.2"/>
<circle cx="130.4" cy="229.2" r="3.2"/>
<circle cx="130.5" cy="229.2" r="4.7"/>
<circle cx="130.5" cy="229.1" r="4.2"/>
<circle cx="138.8" cy="220.8" r="4.7"/>
<circle cx="138.8" cy="220.8" r="4.2"/>
<circle cx="138.8" cy="220.8" r="3.2"/>
<circle cx="149.5" cy="221.2" r=".54"/>
<circle cx="149.5" cy="221.2" r=".5"/>
<circle cx="160.1" cy="221.2" r=".54"/>
<circle cx="160.1" cy="221.2" r=".5"/>
</g>
<g fill="none" stroke="#000" stroke-width=".21">
<path d="M82.1 30.2l37.2 44.9M100.6 27.4l17.1 23.8M155.7 25.5l-15.7 25.5M189.6 57.5l-50.7 19.2M190.1 40.9l-56.7 37.2M251.9 45.5h143.9v120.3h-143.9zM251.9 51.5h143.9M251.9 57.5h143.9M277.3 45.5v120.3M374.6 45.5v120.3M189.6 79.4l-48.4 7.1M207.8 66.3l-43.8 9.2"/>
<path d="M251.9 64h143.9M251.9 70h143.9M251.9 76.5h143.9M128.1 95.9l61.5 5.2M132.8 98.1l73.7 17.5M165.4 86.7l42.4 6M251.9 83.1h143.9M251.9 89.6h143.9M251.9 96.1h143.9M162.9 117.2l24.7 6.7M251.9 102.1h143.9M251.9 108.7h143.9"/>
<path d="M251.9 115.2h143.9M206.5 133.5l-71.7 5.7M251.9 121.2h143.9M251.9 127.7h143.9M251.9 134.2h143.9M162.1 148.4l30.7 1.3M206.5 157.9l-32.5 2M251.9 140.8h143.9M251.9 146.8h143.9M251.9 152.7h143.9M251.9 159.3h143.9M158.2 167.9l34.6 3.4"/>
<path d="M109.7 193.8l7.2 17.9M138.8 196.5v24.3M157.1 193.8l-17.8 29.1M179.1 193.8l-24.7 24.3M138.1 217.5h1.4l-.7 3.3zM194.1 205.1l-37.9 25.3"/>
<circle cx="77.7" cy="28" r="4.9"/>
<circle cx="96.2" cy="25.2" r="4.9"/>
<circle cx="160.1" cy="23.3" r="4.9"/>
<circle cx="194.5" cy="38.7" r="4.9"/>
<circle cx="194.6" cy="57.5" r="4.9"/>
<circle cx="194.5" cy="79.5" r="4.9"/>
<circle cx="212.8" cy="66.3" r="4.9"/>
<circle cx="212.8" cy="92.7" r="4.9"/>
<circle cx="194.6" cy="101.1" r="4.9"/>
<circle cx="211.4" cy="115.6" r="4.9"/>
<circle cx="192.6" cy="123.9" r="4.9"/>
<circle cx="211.4" cy="133.5" r="4.9"/>
<circle cx="197.8" cy="149.7" r="4.9"/>
<circle cx="211.5" cy="157.9" r="4.9"/>
<circle cx="197.8" cy="171.3" r="4.9"/>
<circle cx="105.3" cy="191.5" r="4.9"/>
<circle cx="138.8" cy="191.5" r="4.9"/>
<circle cx="161.5" cy="191.5" r="4.9"/>
<circle cx="183.5" cy="191.5" r="4.9"/>
<circle cx="198.5" cy="202.8" r="4.9"/>
</g>
<path d="M163.7 75.1l-.2 .4h.5h-.5a.48 .48 0 0 0 .7 .4 .48 .48 0 0 0 .2-.7 .48 .48 0 0 0-.7-.1zM165.1 86.4l-.1 .3h.4h-.4a.47 .47 0 0 0 .5 .5 .47 .47 0 0 0 .4-.6 .47 .47 0 0 0-.8-.2zM119 74.8l-.1 .1a.48 .48 0 0 0 .2 .5 .48 .48 0 0 0 .6 0l-.4-.3 .4 .3a.49 .49 0 0 0 0-.7 .49 .49 0 0 0-.7 .1zM162.6 116.8l-.2 .3 .5 .1-.5-.1a.49 .49 0 0 0 .5 .6 .49 .49 0 0 0 .4-.7 .49 .49 0 0 0-.7-.2zM134.5 138.8l-.2 .4h.5h-.5a.47 .47 0 0 0 .6 .4 .47 .47 0 0 0 .3-.7 .47 .47 0 0 0-.7-.1zM157.8 167.6l-.1 .2 .5 .1-.5-.1a.48 .48 0 0 0 .6 .5 .48 .48 0 0 0 .3-.7 .48 .48 0 0 0-.8 0zM117.3 50.9l-.1 .1a.46 .46 0 0 0 .2 .6 .46 .46 0 0 0 .5 0l-.2-.4 .2 .4a.48 .48 0 0 0 .1-.7 .48 .48 0 0 0-.7 0zM139.6 50.7a.47 .47 0 0 0 .1 .7l.3-.4-.3 .4a.48 .48 0 0 0 .7-.2 .48 .48 0 0 0-.1-.6 .48 .48 0 0 0-.7 .1zM140.9 86.1l-.2 .5 .5-.1-.5 .1a.49 .49 0 0 0 .6 .4 .49 .49 0 0 0 .3-.7 .49 .49 0 0 0-.7-.2zM127.8 95.5l-.2 .3 .5 .1-.5-.1a.47 .47 0 0 0 .6 .6 .47 .47 0 0 0 .3-.7 .47 .47 0 0 0-.7-.2zM133.1 77.8l-.2 .3 .1 .3 .4-.3-.4 .3a.48 .48 0 0 0 .7 .1 .48 .48 0 0 0 .1-.7 .48 .48 0 0 0-.7 0zM138.6 76.3l-.2 .3v.3l.5-.2-.5 .2a.47 .47 0 0 0 .7 .2 .47 .47 0 0 0 .2-.7 .47 .47 0 0 0-.7-.1zM132.4 97.7l-.1 .3 .5 .1-.5-.1a.49 .49 0 0 0 .5 .6 .49 .49 0 0 0 .4-.7 .49 .49 0 0 0-.8-.2zM161.7 148.2l-.1 .2h.5h-.5a.48 .48 0 0 0 .6 .5 .48 .48 0 0 0 .3-.7 .48 .48 0 0 0-.8 0zM173.6 159.7l-.1 .2h.5h-.5a.48 .48 0 0 0 .6 .5 .48 .48 0 0 0 .2-.8 .48 .48 0 0 0-.7 .1zM154.1 217.7a.47 .47 0 0 0 0 .7l.3-.3-.3 .3a.48 .48 0 0 0 .6 0 .48 .48 0 0 0 .1-.6 .48 .48 0 0 0-.7-.1zM155.9 230.1v.6l.3-.3-.3 .3a.48 .48 0 0 0 .7 .1 .48 .48 0 0 0 0-.7 .48 .48 0 0 0-.7 0zM116.6 211.3l-.1 .1a.48 .48 0 0 0 .1 .6 .48 .48 0 0 0 .5 .1l-.2-.4 .2 .4a.48 .48 0 0 0 .2-.7 .48 .48 0 0 0-.7-.1zM138.1 217.5h1.4l-.7 3.3zM139.1 222.5a.46 .46 0 0 0 0 .8l.2-.4-.2 .4a.47 .47 0 0 0 .7-.4 .47 .47 0 0 0-.7-.4z" fill="#000"/>
<text font-size="4.8" x="404.5" y="280.8">A3</text>
<g font-size="4.7">
<text x="76.4" y="29.6">7</text>
<text x="94.9" y="26.8">9</text>
<text x="157.5" y="24.9">10</text>
<text x="192" y="40.3">15</text>
<text x="255.5" y="50.2">POS-NR.</text>
<text x="311.7" y="50.2">BENENNUNG</text>
<text x="376.8" y="50.2">MENGE</text>
<text x="192" y="59.2">14</text>
<text x="263.3" y="56.2">1</text>
<text x="277.8" y="56.2">Control cabinet 7696125</text>
<text x="383.9" y="56.2">1</text>
<text x="263.3" y="62">2</text>
<text x="277.8" y="62">Mounting plate</text>
<text x="384" y="62">1</text>
<text x="211.5" y="67.9">8</text>
<text x="263.3" y="68.7">3</text>
<text x="277.8" y="68.7">Switch MARQUARDT 1832.3307</text>
<text x="384" y="68.7">1</text>
<text x="263.3" y="74.5">4</text>
<text x="277.8" y="74.5">Mounting rail EN 50022 35x7,5mm</text>
<text x="384" y="74.5">2</text>
<text x="192" y="81.1">13</text>
<text x="263.3" y="81">5</text>
<text x="277.8" y="81">Cable gland nut M12</text>
<text x="384" y="81">1</text>
<text x="263.3" y="87.6">6</text>
<text x="277.8" y="87.6">Cable gland M12x1,25</text>
<text x="384" y="87.6">1</text>
<text x="211.5" y="94.4">4</text>
<text x="263.3" y="94.1">7</text>
<text x="277.8" y="94.1">Power supply 5V_Meanwell MDR-40-5</text>
<text x="384" y="94.1">1</text>
<text x="263.3" y="100.8">8</text>
<text x="277.8" y="100.8">Distribution terminal</text>
<text x="382.7" y="100.8">17</text>
<text x="192" y="102.7">12</text>
<text x="263.3" y="106.6">9</text>
<text x="277.8" y="106.6">Weipu SP21_3polig</text>
<text x="384" y="106.6">3</text>
<text x="262.1" y="113.1">10</text>
<text x="277.8" y="113.1">Weipu SP21_5polig</text>
<text x="384" y="113.1">2</text>
<text x="208.9" y="117.2">11</text>
<text x="262.1" y="119.8">11</text>
<text x="277.8" y="119.8">Halter Hutschiene 2943712</text>
<text x="384" y="119.8">1</text>
<text x="191.3" y="125.5">8</text>
<text x="262.1" y="125.7">12</text>
<text x="277.8" y="125.7">Halter Regler links</text>
<text x="384" y="125.7">1</text>
<text x="208.9" y="135.1">18</text>
<text x="262.1" y="132.2">13</text>
<text x="277.8" y="132.2">Halter Regler rechts</text>
<text x="384" y="132.2">1</text>
<text x="262.1" y="138.7">14</text>
<text x="277.8" y="138.7">Trägerblech Regler</text>
<text x="384" y="138.7">3</text>
<text x="262.1" y="145.4">15</text>
<text x="277.8" y="145.4">t- motor_air_40a</text>
<text x="384" y="145.4">3</text>
<text x="196.5" y="151.4">2</text>
<text x="262.1" y="151.4">16</text>
<text x="277.8" y="151.4">Fan filter 40x40mm</text>
<text x="384" y="151.4">2</text>
<text x="210.2" y="159.5">1</text>
<text x="262.1" y="157.2">17</text>
<text x="277.8" y="157.2">Weipu SP21 Stecker</text>
<text x="384" y="157.2">5</text>
<text x="262.1" y="163.8">18</text>
<text x="277.8" y="163.8">Power supply Meanwell HDR-150-24</text>
<text x="384" y="163.8">1</text>
<text x="196.5" y="172.9">6</text>
<text x="102.7" y="193.2">17</text>
<text x="136.2" y="193.2">10</text>
<text x="158.9" y="193.2">17</text>
<text x="181" y="193.2">16</text>
<text x="197.2" y="204.5">3</text>
</g>
<g font-size="4.6">
<text x="400.5" y="242.3">1</text>
<text x="337.9" y="253">Assembly control cabinet</text>
</g>
<g font-size="3.5">
<text x="337.9" y="263.2">Z:\CAD\DieterBuechler\Ballmaschine\TT-</text>
<text x="337.9" y="267.8">Ball Canon HT</text>
<text x="337.9" y="272.3">Evolution_V02\02_Schaltschrank\</text>
<text x="331.7" y="283.4">Dieter Büchler</text>
</g>
<g font-size="3.2">
<text x="238.4" y="261.7">T.Steinbrenner</text>
<text x="263.1" y="261.7">07.09.2022</text>
</g>
<g font-size="2.8">
<text x="34.1" y="8.1">1</text>
<text x="84.2" y="8.1">2</text>
<text x="134.2" y="8.1">3</text>
<text x="184.3" y="8">4</text>
<text x="234.2" y="8">5</text>
<text x="284.2" y="8.1">6</text>
<text x="334.3" y="8.1">7</text>
<text x="384.2" y="8.1">8</text>
<text x="6.4" y="24.1">A</text>
<text x="411.6" y="24">A</text>
<text x="6.6" y="74">B</text>
<text x="411.7" y="73.9">B</text>
<text x="6.4" y="124">C</text>
<text x="411.4" y="124">C</text>
<text x="6.5" y="174">D</text>
<text x="411.5" y="174.1">D</text>
<text x="6.8" y="223.9">E</text>
<text x="6.9" y="274">F</text>
<text x="34.2" y="290">1</text>
<text x="84.2" y="290">2</text>
<text x="134.3" y="290">3</text>
<text x="184.2" y="290">4</text>
</g>
<g font-size="2.5">
<text x="283.5" y="278.4">Max-Planck-Institut</text>
<text x="283.5" y="280.8">für Intelligente Systeme</text>
<text x="283.5" y="283.3">Max-Planck-Ring 4</text>
<text x="283.5" y="285.8">72076 Tübingen</text>
</g>
<g font-size="2.1">
<text x="229.8" y="238.4">Maße in mm</text>
<text x="229.8" y="240.9">Allgemeintoleranz nach</text>
<text x="229.8" y="243.4">DIN ISO 2768-1 m/2768-2 K</text>
<text x="229.8" y="245.9">Kanten entgratet</text>
<text x="262.7" y="240.1">MATERIAL:</text>
<text x="327.8" y="240.7">Maßstab:1:3</text>
<text x="381.2" y="241.1">REVISION</text>
<text x="262.8" y="248.3">Oberfläche:</text>
<text x="327.2" y="247.2">Bezeichnung:</text>
<text x="244.6" y="256.1">NAME</text>
<text x="268.9" y="256.7">Datum</text>
<text x="229.3" y="261.3">gez.:</text>
<text x="327.3" y="261.6">Projekt:</text>
<text x="229.3" y="267.2">gepr.:</text>
<text x="229.3" y="272.5">freig.:</text>
<text x="229.1" y="278.4">Kostenstelle:</text>
<text x="327.9" y="278.6">Projektverantwortlicher:</text>
<text x="402.3" y="285.8">Blatt 1 von 1</text>
<text x="283.5" y="290.5">Gewicht:</text>
<text x="328.5" y="290.7">Ersatz f.:</text>
</g>
<text font-size="2" x="293.8" y="290.5">g</text>
<g font-size="1.8">
<text x="229.8" y="248.4">Toleranzen</text>
<text x="229.8" y="250.8">Bohrungspositionen</text>
<text x="248.5" y="250.8">0,1mm</text>
<text x="229.8" y="253.1">Passungspositionen</text>
<text x="248.5" y="253.1">0,01mm</text>
</g>
</svg>
